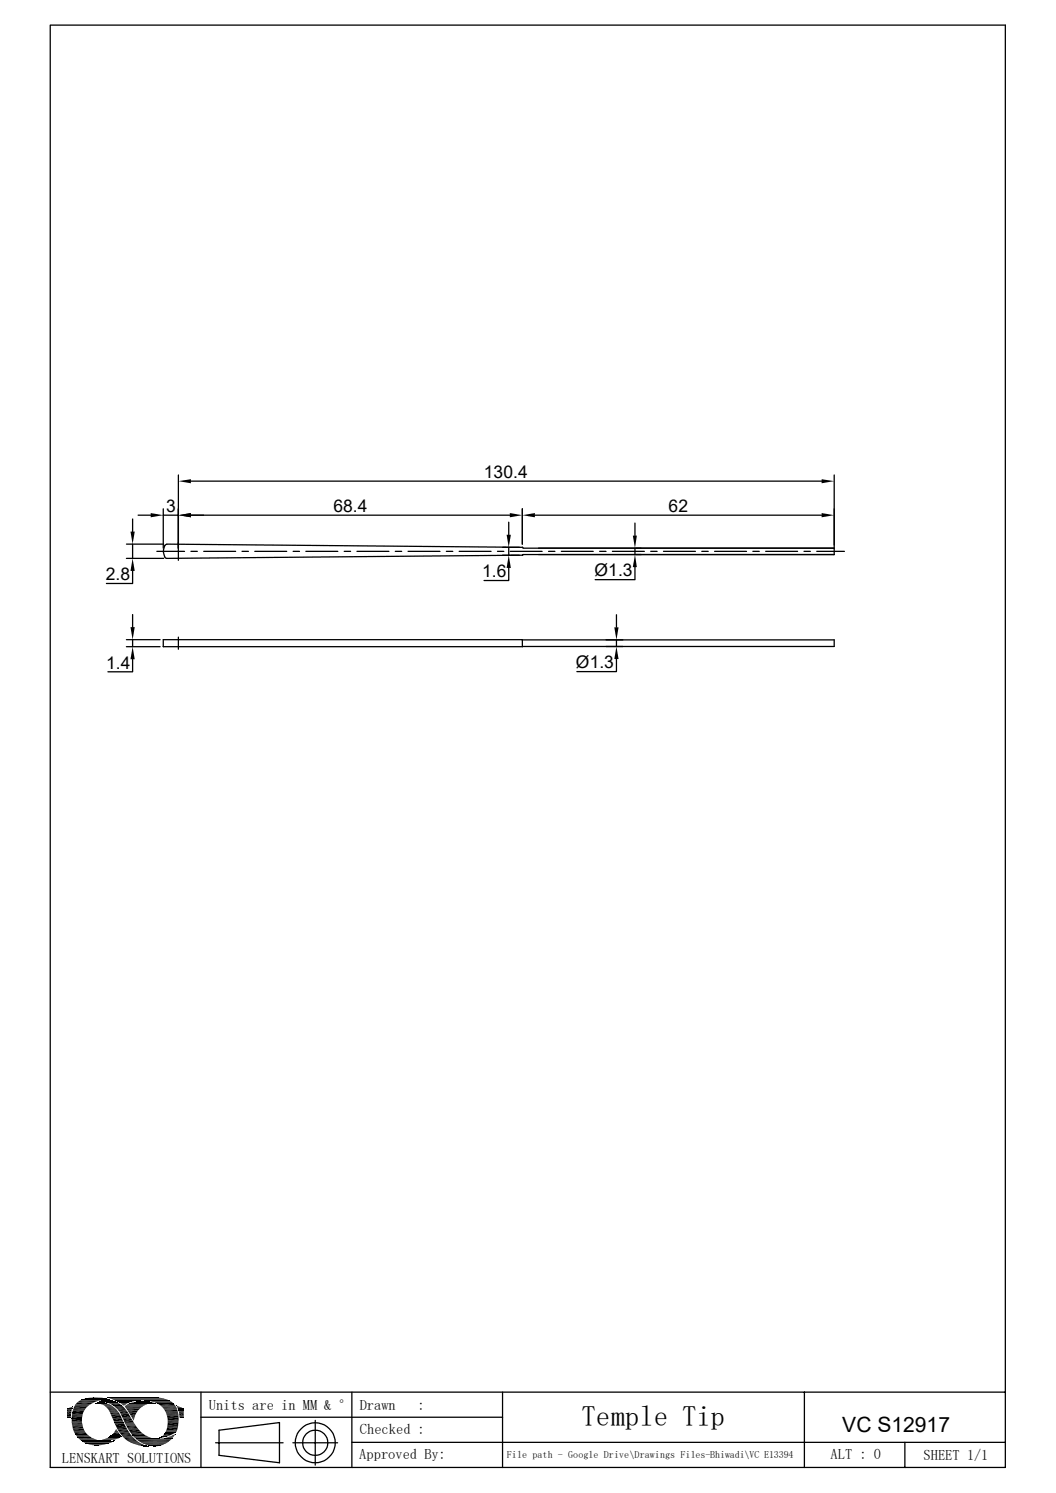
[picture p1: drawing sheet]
<svg xmlns="http://www.w3.org/2000/svg" width="210mm" height="297mm" viewBox="0 0 210 297" stroke-linecap="round" stroke-linejoin="round" font-family="sans-serif">
<g fill="none" stroke="#000" stroke-width=".25">
<path d="M10 5h189.9v286.9h-189.9zM35.5 94.5v17M38 95.7h125.4M165.9 94.5v14.6h-58.8M25.1 108.2h7.5M25.1 111.1h7.5M26.4 103.3v2.4M26.4 113.6v2.5h-5.2M26.4 108.2v2.9M27.5 102.5h2.5M31.2 109.7h5.5M32.5 101.2v7.9"/>
<path d="M32.5 102.5h3M32.5 109.6l.3 1.2M33.2 108.3l-.4 .2-.3 1.2M33.2 108.2l70.7 .7 .2 .1M38 109.7h1.2M40.5 109.7h6.4M48.1 109.7h1.3M50.7 109.7h6.3M58.3 109.7h1.3M60.8 109.7h6.4M68.5 109.7h1.2M71 109.7h6.3"/>
<path d="M78.6 109.7h1.3M81.2 109.7h6.3M88.8 109.7h1.2M91.3 109.7h6.4M98.9 109.7h1.3M99.9 108.9h3.4M99.9 110.4h3.4M101.2 113v2.5h-4.9M101.2 103.9v2.5M101.2 108.9v1.5M101.4 102.5h-63.4M101.5 109.7h6.3"/>
<path d="M103.9 101.2v7M104.1 109.1h61.8v1.2h-61.9l-.1 .1-70.7 .7-.4-.3M106.4 102.5h57M109.1 109.7h1.3M111.6 109.7h6.4M119.3 109.7h1.2M121.8 109.7h6.3M126.3 112.8v2.5h-7.9M126.3 104.1v2.5M126.3 109.1v1.2M129.4 109.7h1.3M132 109.7h6.3"/>
<path d="M139.6 109.7h1.2M142.1 109.7h6.4M149.7 109.7h1.3M152.3 109.7h6.3M159.9 109.7h1.3M162.4 109.7h5.5M25.1 128.7h6.7M25.1 127.3h6.7M26.4 131.1v2.5h-4.9M26.4 122.3v2.5M26.4 127.3v1.4M32.5 127.3h71.4v1.4h-71.4z"/>
<path d="M35.5 126.7v2.5M103.9 127.3h62v1.3h-62M122.6 131.1v2.5h-7.9M122.6 122.3v2.5M122.6 127.3v1.3M10 276.9h189.9M14.7 279.7h2.9M40 276.9v15M70 276.9v15M99.9 276.9v15M160 276.9v15M14.3 281.5h2.1"/>
<path d="M14.3 283.3h2.1M14.7 284.9h2.4M15 285.5h2.6M24.6 286.1h2.2M24.9 280.1h3.2M25.1 283.8h2.1M25.3 284h2.1M26.1 285.4h2.7M27.2 286.5h6.8M33.1 281.3h2.4M33.4 282.7h2.1M40 281.9h59.9"/>
<path d="M42.9 287h13.4M43.6 284.5l12-1.5v8l-12-1.5zM58.3 287h8.8M62.7 282.6v8.9M70 286.9h129.9M180 286.9v5"/>
<circle cx="62.7" cy="287" r="2.51"/>
<circle cx="62.7" cy="287" r="4"/>
</g>
<g fill="#000">
<path d="M35.5 95.7l2.5-.4v.8zM163.4 95.3l2.5 .4-2.5 .4zM26 105.7h.8l-.4 2.5zM26.4 111.1l.4 2.5h-.8zM30 102.1l2.5 .4-2.5 .4zM35.5 102.5l2.5-.4v.8zM100.8 106.4h.8l-.4 2.5zM101.2 110.4l.4 2.6h-.8zM101.4 102.1l2.5 .4-2.5 .4zM103.9 102.5l2.5-.4v.8zM125.9 106.6h.8l-.4 2.5zM126.3 110.3l.4 2.5h-.8z"/>
<path d="M163.4 102.1l2.5 .4-2.5 .4zM26 124.8h.8l-.4 2.5zM26.4 128.7l.4 2.4h-.8zM122.2 124.8h.8l-.4 2.5zM122.6 128.6l.4 2.5h-.8zM14.3 279.9h.1zM13.8 280l.5-.1 .1 .1zM14.3 279.9h.1v.1zM18.3 278h1.6zM18.7 278h1.2zM19.1 279.1h1.9zM19.2 279.1h1.8z"/>
<path d="M19.2 279.1h1.7zM19.4 279.1h1.5zM19.5 279.1h1zM19.4 279.1h1.2zM19.5 279.1h1.1zM19.6 279.1h.9zM19.6 279.2l1.9 .1zM19.7 278.8h.2zM19.6 279.1h.8zM19.8 279.1h.6zM20 279.3l1.7 .1zM19.8 279.1h.4z"/>
<path d="M20.1 279l.1 .1zM20.1 279h.1zM20.2 279.4h1.6zM20.4 279.4l1.7 .2h-1.4zM20.4 279.4h1.4l.3 .2zM20.5 278.7h1.8zM20.5 278.7h1.7zM20.6 278.6l1.6 .1zM20.7 279.6l1.7 .1h-1.5zM20.7 279.6h1.4l.3 .1zM20.6 278.6h1.4zM20.9 278.6h1.1z"/>
<path d="M20.9 279.7l1.6 .1zM21 279.8l1.7 .2h-1.4zM21 279.8h1.5l.2 .2zM21.2 278.6h.3zM20.9 278.6h.8zM21.2 278.6h.5zM21.5 278.4h.3zM21.8 279.2h1.9zM22.4 279.6h1.9zM22.5 279.6h1.8zM22.5 279.6l1.8 .1zM22.6 279.7l2 .2h-1.7z"/>
<path d="M22.6 279.7h1.7l.3 .2zM22.9 279.9l1.9 .2h-1.7zM22.9 279.9h1.7l.2 .2zM23.7 279l1.9 .1zM23.8 279.1h1.8zM23.8 279.1h1.6zM24 279.1h1.4zM24 279.1l1.3 .1zM24 279.2l1 .2h-.7zM24 279.2h1.3l-.3 .2zM24.3 279.4l.6 .1zM24.3 279.4h.7z"/>
<path d="M24.4 279.5l.3 .1zM24.4 279.5h.5zM24.6 279.6v.1zM24.6 279.6h.1zM27.5 278.8h2zM27.5 278.8h1.9zM28.2 278.8h1.2zM28.2 278.8h.7zM30.4 279.2h.4zM30.4 279.2h.5zM30.7 279.2h.2zM30.9 278h.2z"/>
<path d="M35.1 279.7h.2zM35.1 279.7l.5 .1zM35.2 279.8l.8 .2h-.7zM35.2 279.8l.8 .2zM35.3 280l1 .1h-1zM35.3 280h.7l.3 .1zM13.3 280.2h1.1zM13.3 280.2l1 .1zM13.3 280.3l1 .1h-1zM13.3 280.3h1v.1zM13.3 280.4l.9 .4h-.9zM13.3 280.4h1l-.1 .4z"/>
<path d="M13.3 280.8h.9zM13.3 280.8l.8 .5h-.8zM13.3 280.8h.9l-.1 .5zM13.3 281.3l.8 .4h-.8zM13.3 281.3h.8v.4zM13.3 281.7h.8zM13.3 281.7l.8 .2h-.8zM13.3 281.7h.8v.2zM13.3 281.9h.8zM13.3 281.9l.8 .1zM13.4 280.2h1zM13.7 280.1l.7 .1z"/>
<path d="M13.7 280.1h.7zM13.8 280h.6zM14.3 282.3l2 .4h-2zM14.3 282.3h2v.4zM18.3 287.4l1.9 .1zM18.3 287.4h1.9zM18.4 287.5h1.1zM18.4 287.5h1.8zM18.9 287.5h.6zM19.1 287.5h.4zM20.4 286.4l1.9 .1zM20.4 286.4h2z"/>
<path d="M20.6 286.5h1.5zM20.6 286.5h1.7zM20.7 286.5h1.1zM20.7 286.5h1.4zM21 286.5h.6zM21 286.5h.8zM21.3 280l1.7 .2h-1.6zM21.3 280h1.4l.3 .2zM21.3 286.5h.3zM21.4 286.5h.2zM21.4 280.2l1.8 .3h-1.6zM21.4 280.2h1.6l.2 .3z"/>
<path d="M21.6 280.5h1.6zM21.6 280.5l1.8 .2h-1.7zM21.6 280.5h1.6l.2 .2zM21.7 280.7l1.8 .1h-1.7zM21.7 280.7h1.7l.1 .1zM21.8 280.8l1.8 .2h-1.7zM21.8 280.8h1.7l.1 .2zM21.9 281l1.8 .1zM21.9 281.1l1.9 .2h-1.8zM21.9 281.1h1.8l.1 .2zM21.5 286.7h1.1zM21.9 286.7h.7z"/>
<path d="M22 281.3l1.8 .1zM22 286.7h.6zM22.1 281.4l1.9 .3h-1.8zM22.1 281.4h1.7l.2 .3zM22.1 285.6l1.9 .1zM22.1 285.6h1.9zM22.2 281.7l2 .5h-1.8zM22.2 281.7h1.8l.2 .5zM22.2 285.5l1.8 .1zM22.2 285.5h1.7zM22.2 286.7h.5zM22.3 286.7h.4z"/>
<path d="M22.4 286.7h.3zM22.4 282.2l2.1 .5h-1.9zM22.4 282.2h1.8l.3 .5zM22.4 285.3h1.4zM22.4 285.3l1.5 .2h-1.7zM22.4 285.3h1.4l.1 .2zM22.6 286.6h.2zM22.6 282.7l1.9 .1zM22.7 282.8l1.9 .1zM22.7 282.9l1.9 .1zM22.7 285l1.1 .3h-1.4zM22.7 285h.9l.2 .3z"/>
<path d="M22.7 283h1.9zM22.7 284.9l.9 .1zM22.8 283l1.9 .2h-1.9zM22.8 283h1.8l.1 .2zM22.8 283.2l2.3 .9h-1.9zM22.8 283.2h1.9l.4 .9zM22.9 284.7l.6 .2h-.8zM22.9 284.7h.5l.1 .2zM22.6 286.6h.3zM22.9 284.6l.5 .1h-.5zM22.9 284.6l.5 .1zM23 284.4h.2z"/>
<path d="M23 284.4l.3 .2h-.4zM23 284.4l.3 .2zM23.1 284.4h.1zM23.1 280.1l1.8 .2h-1.5zM23.1 280.1h1.7l.1 .2zM23.4 280.3l1.8 .4h-1.6zM23.4 280.3h1.5l.3 .4zM23.6 280.7l1.7 .1zM23.7 280.8l1.9 .4h-1.6zM23.7 280.8h1.6l.3 .4zM24 281.2l1.6 .1zM24 281.3l2 .7h-1.7z"/>
<path d="M24 281.3h1.6l.4 .7zM24.3 282l1.8 .2h-1.7zM24.3 282h1.7l.1 .2zM24.4 282.2l2 .5h-1.7zM24.4 282.2h1.7l.3 .5zM24.7 282.7l1.9 .3h-1.8zM24.7 282.7h1.7l.2 .3zM24.8 283l1.9 .2h-1.8zM24.8 283h1.8l.1 .2zM24.9 283.2h1.8zM24.9 283.2l1.9 .1zM24.9 283.3h1.9z"/>
<path d="M25 283.3l1.9 .1zM25 283.4l2 .1h-1.9zM25 283.4h1.9l.1 .1zM25.1 283.5l1.9 .1zM25.4 280.6l2 .1zM25.4 280.7l1.7 .4h-1.4zM25.4 280.7h2l-.3 .4zM25.5 284.4l2.5 .5h-2.1zM25.5 284.4h2.1l.4 .5zM25.7 281.1l1.2 .4h-.9zM25.7 281.1h1.4l-.2 .4zM25.8 286.9l2 .1h-1.7z"/>
<path d="M25.8 286.9h1.7l.3 .1zM26 281.5l.9 .1zM26 281.6l.8 .3h-.6zM26 281.6h.9l-.1 .3zM26.1 287l2 .2h-1.5zM26.1 287h1.7l.3 .2zM26.2 281.9l.5 .2h-.4zM26.2 281.9h.6l-.1 .2zM26.3 282.1l.4 .1h-.3zM26.3 282.1h.4v.1zM26.4 282.2l.2 .3zM26.4 282.2h.3l-.1 .3z"/>
<path d="M26.5 282.5l.1 .1zM26.6 287.2l1.7 .1zM26.8 287.3l1.9 .2h-1.2zM26.8 287.3h1.5l.4 .2zM27.5 287.5h1.3zM27.6 287.5l1.4 .1zM28 287.6h1.1zM28.1 287.6l1.1 .1zM28.2 287.7h1.1zM28.5 287.7h.9zM28.6 287.7h.9zM29 287.7h.5z"/>
<path d="M29.2 287.7h.3zM29.3 287.7h.2zM29.6 287.5l2 .2zM30.2 287.7h1.3zM30.2 287.7h1.4zM30.4 287.7h.9zM30.4 287.7h1.1zM30.5 287.7h.5zM30.5 287.7h.8zM30.7 287.7h.3zM31.8 286h.2zM31.8 286h.1z"/>
<path d="M31.8 286h.4zM31.9 286h.4zM32.1 285.8h.8zM32.1 285.8h.9zM31.9 286l.2-.2 .2 .2zM32.1 285.8h.8l-.6 .2zM32.1 285.8h1zM32.2 285.8h.9zM32.3 286.2h1.9zM32.2 285.8l.2-.2 .7 .2zM32.4 285.6h1.3l-.6 .2zM32.5 285.5l1.2 .1z"/>
<path d="M32.5 285.5h1.3zM32.6 286.1h1.6zM32.7 285.2l1.1 .3h-1.3zM32.7 285.2h1.8l-.7 .3zM32.7 286.1h1.5zM32.7 285.2h1.8zM32.8 285l2 .1zM32.8 285.1l1.7 .1h-1.8zM32.8 285.1h2l-.3 .1zM32.8 286.1h1.5zM33.1 286h1.3zM33.2 281.6l2.3 .5h-2.2z"/>
<path d="M33.2 281.6h2.3v.5zM33.2 284l2 .5h-2.1zM33.2 284h2.1l-.1 .5zM33.2 286h1.2zM33.4 283l2 .5h-2.1zM33.4 283h2.1l-.1 .5zM33.4 285.9h1zM33.6 285.8h.9zM33.7 285.8h.8zM33.9 285.7h.6zM34.1 285.7h.5zM34.1 285.7l.3-.2 .2 .2z"/>
<path d="M34.4 285.5h.3l-.1 .2zM34.4 285.5l.3-.1v.1zM34.7 285.4v.1zM35.3 280.1l1.1 .1zM35.3 280.2h1.2zM35.3 280.2l1.2 .1zM35.4 280.3l1.1 .1h-1.1zM35.4 280.3h1.1v.1zM35.4 280.4h1.1zM35.5 280.4l1 .2h-1zM35.5 280.4h1v.2zM35.5 280.6h1z"/>
<path d="M35.5 280.6l1 .1zM35.6 280.7l.9 .1zM35.6 280.8l.9 .3h-.9zM35.6 280.8h.9v.3zM35.6 281.1h.9zM35.6 281.1l.9 .5h-.8zM35.6 281.1h.9v.5zM35.7 281.6l.8 .2h-.8zM35.7 281.6h.8v.2zM35.7 281.8l.8 .2h-.8zM35.7 281.8h.8v.2zM35.7 282h.8z"/>
<path d="M35.7 282l.8 .1zM35.8 282.1h.7zM35.9 282.1h.6zM36 282.1h.5zM36.4 282.1h.1z"/>
</g>
<g fill="none" stroke="#000" stroke-width=".2">
<path d="M14.7 279.9h2.6M15 279.4h3M15.3 279h3.5M15.7 278.7h3.9M15.9 278.6h4M16 278.6h4.2M16 278.5h4.4M16.2 278.5h4.3M16.4 278.4h5.4M16.5 278.3h5.1M16.7 278.3h4.7M16.9 278.2h4.3"/>
<path d="M17.1 278.2h3.9M17.5 278.1h3M17.6 278.1h2.9M19 279.2h2.1M19.1 279.2h2.2M19.7 278.8h3.2M19.8 278.8h2.9M19.9 278.7h2.7M20.2 278.7h2.2M20.3 278.9h2.7M20.6 279h2.7M21.3 279h2"/>
<path d="M21.3 279.1h2.4M21.3 278h10.3M21.4 278.1h10.5M21.5 278.1h11M21.8 278h7.4M21.8 278.2h10.8M21.8 278.4h-5.6M22 278.3h10.9M22.2 278.3h10.8M22.3 278.4h10.9M22.5 278.4h10.8M22.6 278.5h11"/>
<path d="M22.8 278.6h5.1M22.9 278.6h4.4M23 278.7h4.2M23.2 278.8h3.3M23.5 278.9h2.7M23.5 278.9h2.5M23.7 279h2.1M24.8 279.8h3.7M24.8 279.8h3.5M24.8 279.9h3.4M24.9 279.7h3.8M25 279.6h3.7"/>
<path d="M25.1 279.5h4M25.4 279.4h3.8M25.4 279.3h4.2M25.7 279.2h4.2M26 279.1h4.8M26.2 279h4.4M26.2 279h4.2M26.6 278.9h3.5M26.8 278.9h3.1M27.1 278.8h2.6M28.7 278.6h5M29.3 278.6h4.4"/>
<path d="M29.4 278.7h4.5M30.1 278.8h4M30.4 278.9h3.8M30.7 279h3.7M30.8 279.2h-5M31 279.1h3.5M31.2 279.2h3.3M31.9 279.7h3M32.1 279.8h2.9M14.3 282.3h2M14.3 282.8h2M14.3 283h2"/>
<path d="M14.3 283.1h2M14.3 283.5h2.1M14.4 281h2.2M14.5 280.5h2.3M14.5 284.2h2.1M14.6 284.7h2.3M15 285.3h2.3M15.3 285.8h2.7M15.4 285.9h2.6M15.4 285.9h2.8M15.5 286h2.8M15.6 286.1h3"/>
<path d="M15.7 286.3h3.3M15.9 286.4h3.1M15.9 286.4h3.6M16 286.6h3.9M16.2 286.6h3.7M16.2 286.6h4.2M16.3 286.7h5.2M16.3 286.8h6.3M16.6 286.9h5.8M16.6 286.9h5.7M16.7 287h5.5M16.9 287h5"/>
<path d="M17 287.1h4.8M17.1 287.1h4.6M17.1 287.2h4.5M17.4 287.3h4M17.7 287.3h3.2M17.9 287.4h2.8M20.5 286.3h2.6M20.7 286.2h2.8M21.1 286.2h2.5M21.2 286.1h2.6M21.5 285.9h2.5M21.5 286h2.3"/>
<path d="M21.8 285.8h2.3M21.9 285.7h2.2M22 285.7h2M22 285.6h2M22.9 286.4h-2.7M24.1 285.8h-2.3M25.1 280.2h2.7M25.4 280.6h2M25.4 286.8h2.1M26.1 285.2h2.4M26.3 285.5h2.5M26.3 285.5h2.6"/>
<path d="M26.4 285.6h2.7M26.5 285.7h2.8M26.5 285.8h3.1M26.7 285.9h3.1M26.8 286h3.3M26.8 286.1h3.7M27 286.2h4.1M27.1 286.2l7.1 .1M27.1 286.3h7M27.6 286.7h6.1M27.8 286.9h5.7M27.9 286.9h5.5"/>
<path d="M28 287h5.3M28.2 287.1h5M28.5 287.2h4.4M28.8 287.3h3.9M29 287.5h3.4M29.5 287.5h2.6M29.6 287.6h2.4M31.7 286.2h2.5M32.4 280.1h2.7M32.5 280.2h2.7M32.6 280.3h2.6M32.6 280.4h2.6"/>
<path d="M32.7 280.5h2.6M32.8 285h2.1M32.9 285h2.1M32.9 280.9h2.5M32.9 284.9h2.2M32.9 284.9h2.1M32.9 284.8h2.2M33 284.7h2.1M33 284.6h2.2M33.1 284.5h2.1M33.1 284.6h2.1M33.1 281.5h2.4"/>
<path d="M33.2 283.9h2.2M33.4 282.5h2.1"/>
</g>
<g fill="none" stroke="#000" stroke-width=".21">
<path d="M14.9 279.5h3M15.5 278.8h3.9M32.2 279.9h2.9M14.3 281.7h2.1M14.5 280.4h2.5M15.2 285.7h2.7M24 285.4h2.1M24.4 285.9h2.1M24.9 286.4h2.1M25.1 286.6h2.2M25.4 284.2h2.2M33 281.1h2.4"/>
<path d="M33.4 282.9h2.1"/>
</g>
<path d="M15.1 279.2h3.5M21.9 279.4h2.3M31.4 279.4h3.4M14.4 284h2.2M14.6 280.1h2.7M23.2 284.2h2.1M25.9 285h2.5M33.3 283.7h2.1" fill="none" stroke="#000" stroke-width=".34"/>
<path d="M14.4 283.7h2.1M14.8 285.2h2.5M23.4 284.5h2.1M23.6 284.8h2.1M23.8 285.1h2.1M24.2 285.6h2.1M25.2 280.4h2.6M32.7 280.6h2.6" fill="none" stroke="#000" stroke-width=".3"/>
<path d="M14.3 282.1h2M14.4 280.8h2.4M33.3 282.3h2.2" fill="none" stroke="#000" stroke-width=".42"/>
<path d="M14.3 281.2h2.3M14.5 284.5h2.3" fill="none" stroke="#000" stroke-width=".38"/>
<text font-size="5.7" x="115.6" y="283.6">Temple Tip</text>
<text font-size="4.2" x="167.5" y="284.9">VC S12917</text>
<g font-size="3.5">
<text x="96.2" y="95.1">130.4</text>
<text x="33" y="101.8">3</text>
<text x="66.3" y="101.8">68.4</text>
<text x="133" y="101.8">62</text>
<text x="21" y="115.4">2.8</text>
<text x="95.9" y="114.8">1.6</text>
<text x="118.2" y="114.6">Ø1.3</text>
<text x="21.1" y="133">1.4</text>
<text x="114.6" y="132.9">Ø1.3</text>
</g>
<g font-size="2.9">
<text x="41.5" y="280.6">Units are in MM &amp; °</text>
<text x="71.5" y="280.6">Drawn</text>
<text x="83" y="280.6">:</text>
<text x="71.6" y="285.2">Checked :</text>
<text x="12.3" y="291.1">LENSKART SOLUTIONS</text>
<text x="71.5" y="290.1">Approved By:</text>
<text x="165.2" y="290.3">ALT : 0</text>
<text x="183.7" y="290.4">SHEET 1/1</text>
</g>
<text font-size="2" x="100.8" y="290">File path - Google Drive\Drawings Files-Bhiwadi\VC E13394</text>
</svg>
